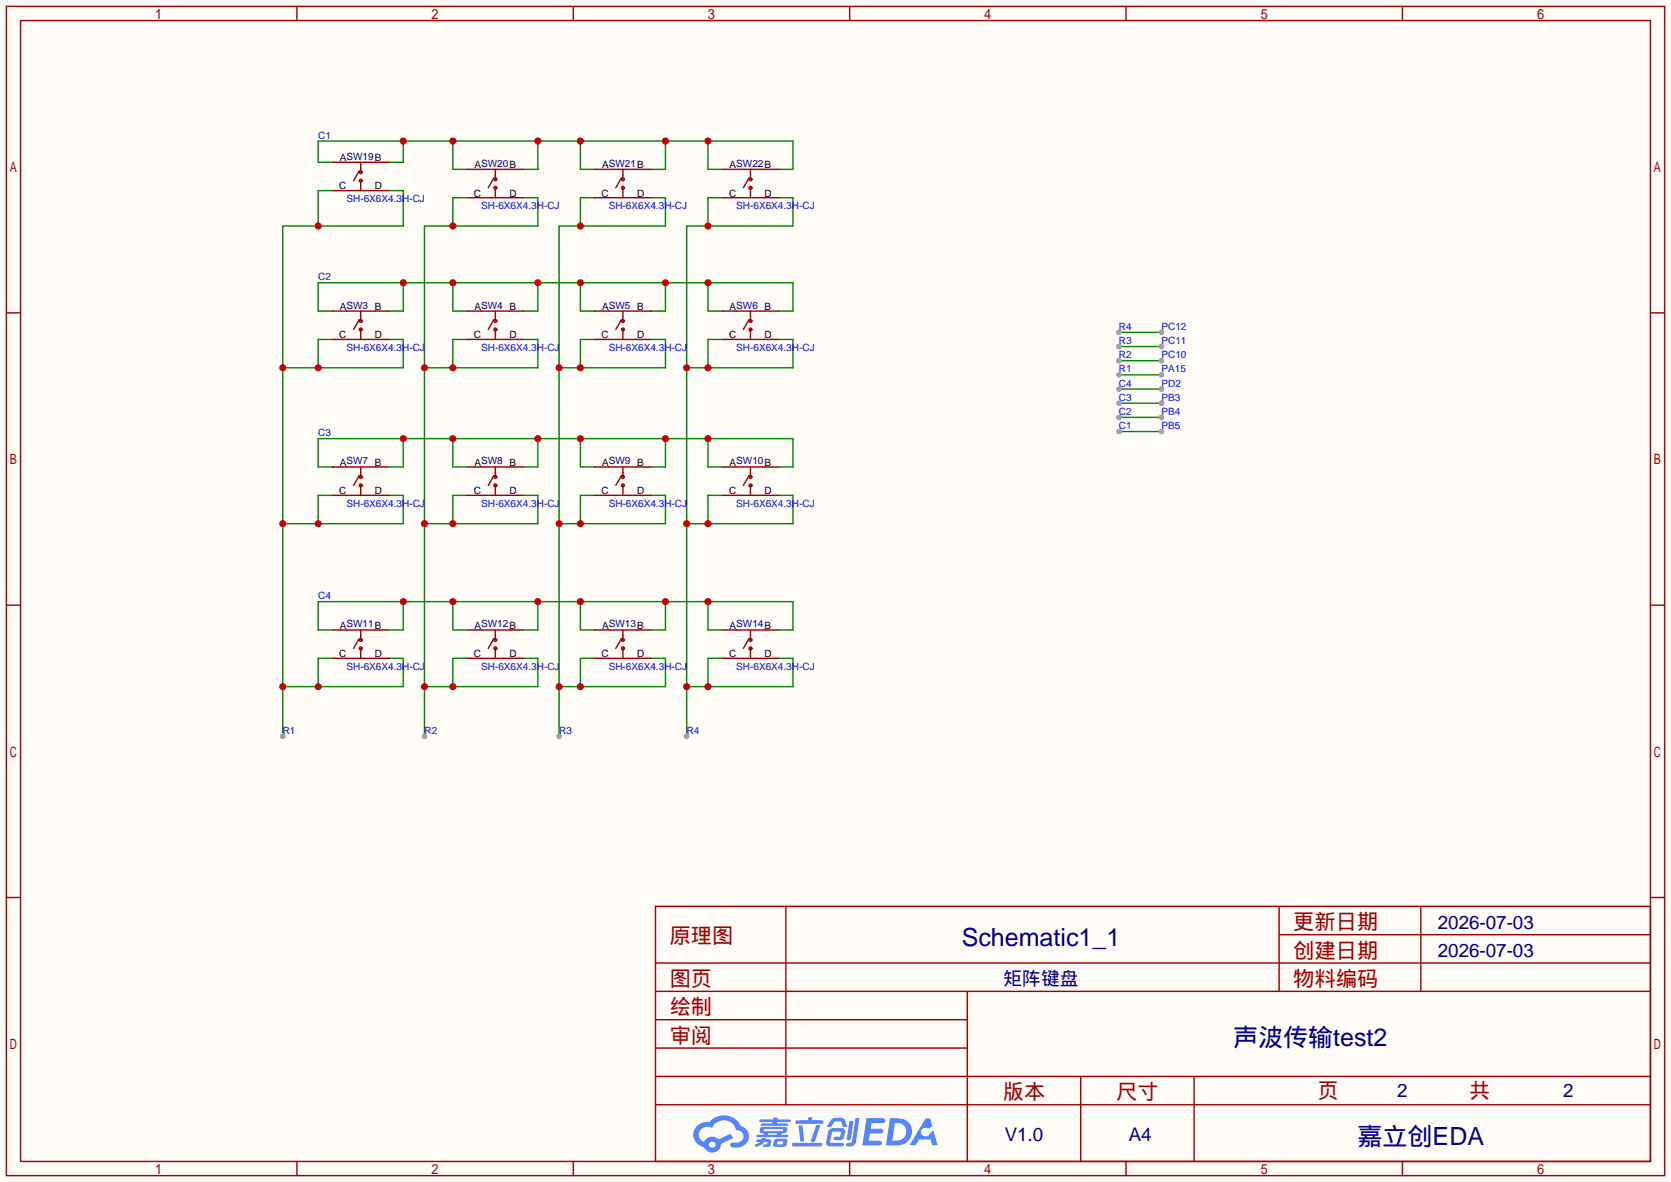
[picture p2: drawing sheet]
<svg xmlns="http://www.w3.org/2000/svg" width="299mm" height="212mm" viewBox="0 0 299 212" stroke-linecap="round" stroke-linejoin="round" font-family="sans-serif">
<path d="M0 0h299.5v211.8h-299.5z" fill="#fffcf7"/>
<g fill="none" stroke="#a10000" stroke-width=".25">
<path d="M1.1 1.1h297.2v209.6h-297.2zM3.7 3.7h292.1v204.5h-292.1zM53.2 1.1v2.6M102.7 1.1v2.6M152.3 1.1v2.6M201.8 1.1v2.6M251.3 1.1v2.6M1.1 56.1h2.6M295.8 56.1h2.5M1.1 108.5h2.6M295.8 108.5h2.5M1.1 160.8h2.6"/>
<path d="M117.5 162.4h178.3v45.8h-178.3zM117.5 177.7h178.3M117.5 172.6h178.3M140.8 162.4v35.6M173.4 177.7v30.5M229.2 162.4v15.3M229.2 167.5h66.6M254.6 162.4v15.3M295.8 160.8h2.5M117.5 182.8h55.9M117.5 198h178.3M117.5 192.9h178.3"/>
<path d="M117.5 187.8h55.9M193.7 192.9v15.3M214 192.9v15.3M53.2 208.2v2.5M102.7 208.2v2.5M152.3 208.2v2.5M201.8 208.2v2.5M251.3 208.2v2.5"/>
</g>
<g fill="#5487ff">
<path d="M155.3 200.4h2.1a.97 .97 0 0 1 1.3 .4 .53 .53 0 0 1-.7 .5h-1.8l-.2 1h1.9a.43 .43 0 0 1 .4 .5 .43 .43 0 0 1-.5 .3h-1.9l-.2 1.3h1.7a.45 .45 0 0 1 .6 .2 .45 .45 0 0 1-.2 .6l-3.2 .1z"/>
<path d="M165.9 200.5h.8l.4 1.4-.7 .4a.82 .82 0 0 0-1.2 .1 .82 .82 0 0 0 .1 1.1 .82 .82 0 0 0 1.2 0l.2-.5 .6-.3 .7 2.5h-.9l-.3-1h-2.1l-.6 1h-1.1z"/>
<path d="M152.2 200.9h.8l-.5 3.2a.36 .36 0 0 1-.4 .3 .36 .36 0 0 1-.3-.4z"/>
<path d="M153.3 200.4h.7l-.6 4.3a1.13 1.13 0 0 1-1.8 .6l.2-.4 .7-.1 .2-.2z"/>
<path d="M149 200.7l.6-.4h1a.77 .77 0 0 1 .9 .6l.3 .9-.2 .2h-.5l-.4-1h-.9a1.3 1.3 0 0 0-.8 .9l-.6 .1-.2-.2z"/>
<path d="M148.6 202.5l.5-.3h1.7a.66 .66 0 0 1 .6 .9l-.1 .4a.81 .81 0 0 1-.9 .9h-.7a.32 .32 0 0 1-.3-.4 .32 .32 0 0 1 .4-.3h.7l.3-.9-1.7 .1-.3 1.9h2.1a.32 .32 0 0 1 .4 .4 .32 .32 0 0 1-.4 .3l-2.3-.1-.5-.3v-.5z"/>
<path d="M142 204.8h5a.33 .33 0 0 1 .3 .4 .33 .33 0 0 1-.3 .3h-4.9l-.2-.2z"/>
<path d="M146.3 201.6h.7l-1 2.9a.36 .36 0 0 1-.4 .2 .36 .36 0 0 1-.3-.3z"/>
<path d="M143.1 201.7h.7l.3 2.6a.34 .34 0 0 1-.3 .3 .34 .34 0 0 1-.4-.2z"/>
<path d="M142.6 200.8h2.2l.1-.4 .1-.2h.6l-.1 .6h1.8a.32 .32 0 0 1 .3 .3 .32 .32 0 0 1-.4 .3h-4.5l-.1-.1z"/>
<path d="M135.6 204.2h.9l.1-.2 .7-.1-.1 .3h.9a.82 .82 0 0 1-.6 1.3h-.7v-.4l.7-.1v-.3h-.5l-.5 .4-1 .4-.2-.4 1-.4h-.8z"/>
<path d="M136.1 200.6h2.5v-.3h.8l-.1 .3h2.2l.2 .3-.2 .2h-2.3v.3h1.8l.2 .2-.2 .2h-4.5l-.2-.2 .1-.2h2l.1-.3h-2.3l-.1-.2z"/>
<path d="M159.5 200.4l-.7 4.9h1.6a2.47 2.47 0 0 0 2.9-1.7 2.47 2.47 0 0 0-1.4-3zM160.4 201.3a1.61 1.61 0 0 1 2 1.4 1.61 1.61 0 0 1-1.8 1.7h-.7z"/>
<path d="M136.3 202.2a.55 .55 0 0 0-.2 .7 .55 .55 0 0 0 .7 .2l.1 .3h-1.3v.4h5.5l.2-.2-.2-.2h-1.2l.2-.3a.7 .7 0 0 0 .8-.2 .7 .7 0 0 0 0-.9h-4.1zM136.9 202.4h3.3l.2 .1-.2 .2h-3.2l-.2-.1zM137.6 203.1h1.7l-.2 .3h-1.4z"/>
<path d="M138.8 204.3a1.05 1.05 0 0 0-.1 1.2 2.91 2.91 0 0 0 2.2-.2 .98 .98 0 0 0 0-1.2h-1.6zM139.4 204.6l.8-.1 .1 .1v.3l-.2 .2h-.8z"/>
<path d="M125 201.7a2.23 2.23 0 0 0-.7 2.3 2.23 2.23 0 0 0 1.8 1.6 1.58 1.58 0 0 0 1.8 .9 1.58 1.58 0 0 0 1.3-1.5l2.2-1-.5-.8-2.1 1a1.65 1.65 0 0 0-2.6 .5 1.45 1.45 0 0 1-.8-2 1.45 1.45 0 0 1 2-.7l.2 .1a2.3 2.3 0 0 1 2.3-1.3 2.3 2.3 0 0 1 2.1 1.7 1.12 1.12 0 0 1 1.2 1.1 1.12 1.12 0 0 1-1.1 1.2h-.7a.45 .45 0 0 0-.6 .3 .45 .45 0 0 0 .5 .6 2.26 2.26 0 0 0 2.9-2.5 2.04 2.04 0 0 0-1.5-1.4 3.3 3.3 0 0 0-5.5-.7l-1.2 .1zM127.1 205.2a.57 .57 0 0 1 1.1 0 .57 .57 0 0 1-1.1 0z"/>
</g>
<path d="M59.6 29.1h-2.6v-3.8h85.1v5.1h-2.5M72.3 25.3v3.8h-2.6M81.2 25.3v5.1h2.5M96.4 25.3v5.1h-2.5M104 25.3v5.1h2.6M119.3 25.3v5.1h-2.6M126.9 25.3v5.1h2.5" fill="none" stroke="#008700" stroke-width=".25"/>
<g fill="#c00">
<circle cx="72.3" cy="25.3" r=".63"/>
<circle cx="81.2" cy="25.3" r=".63"/>
<circle cx="96.4" cy="25.3" r=".63"/>
<circle cx="104" cy="25.3" r=".63"/>
<circle cx="119.3" cy="25.3" r=".63"/>
<circle cx="126.9" cy="25.3" r=".63"/>
</g>
<path d="M59.6 55.8h-2.6v-5.1h85.1v5.1h-2.5M72.3 50.7v5.1h-2.6M81.2 50.7v5.1h2.5M96.4 50.7v5.1h-2.5M104 50.7v5.1h2.6M119.3 50.7v5.1h-2.6M126.9 50.7v5.1h2.5" fill="none" stroke="#008700" stroke-width=".25"/>
<g fill="#c00">
<circle cx="126.9" cy="50.7" r=".63"/>
<circle cx="119.3" cy="50.7" r=".63"/>
<circle cx="104" cy="50.7" r=".63"/>
<circle cx="96.4" cy="50.7" r=".63"/>
<circle cx="81.2" cy="50.7" r=".63"/>
<circle cx="72.3" cy="50.7" r=".63"/>
</g>
<path d="M72.3 78.6v5.1h-2.6M81.2 78.6v5.1h2.5M96.4 78.6v5.1h-2.5M104 78.6v5.1h2.6M119.3 78.6v5.1h-2.6M126.9 78.6v5.1h2.5M59.6 83.7h-2.6v-5.1h85.1v5.1h-2.5" fill="none" stroke="#008700" stroke-width=".25"/>
<g fill="#c00">
<circle cx="126.9" cy="78.6" r=".63"/>
<circle cx="119.3" cy="78.6" r=".63"/>
<circle cx="104" cy="78.6" r=".63"/>
<circle cx="96.4" cy="78.6" r=".63"/>
<circle cx="81.2" cy="78.6" r=".63"/>
<circle cx="72.3" cy="78.6" r=".63"/>
</g>
<path d="M59.6 112.9h-2.6v-5.1h85.1v5.1h-2.5M72.3 107.8v5.1h-2.6M81.2 107.8v5.1h2.5M96.4 107.8v5.1h-2.5M104 107.8v5.1h2.6M119.3 107.8v5.1h-2.6M126.9 107.8v5.1h2.5" fill="none" stroke="#008700" stroke-width=".25"/>
<g fill="#c00">
<circle cx="126.9" cy="107.8" r=".63"/>
<circle cx="119.3" cy="107.8" r=".63"/>
<circle cx="104" cy="107.8" r=".63"/>
<circle cx="96.4" cy="107.8" r=".63"/>
<circle cx="81.2" cy="107.8" r=".63"/>
<circle cx="72.3" cy="107.8" r=".63"/>
</g>
<path d="M59.6 34.2h-2.6v6.3M69.7 34.2h2.6v6.3h-21.6v91.5M59.6 60.8h-2.6v5.1M69.7 60.8h2.6v5.1h-21.6M59.6 88.8h-2.6v5.1M69.7 88.8h2.6v5.1h-21.6M59.6 118h-2.6v5.1M69.7 118h2.6v5.1h-21.6" fill="none" stroke="#008700" stroke-width=".25"/>
<g fill="#c00">
<circle cx="50.7" cy="65.9" r=".63"/>
<circle cx="50.7" cy="93.9" r=".63"/>
<circle cx="50.7" cy="123.1" r=".63"/>
<circle cx="57" cy="123.1" r=".63"/>
<circle cx="57" cy="93.9" r=".63"/>
<circle cx="57" cy="65.9" r=".63"/>
<circle cx="57" cy="40.5" r=".63"/>
</g>
<circle cx="50.7" cy="132" r=".51" fill="#999"/>
<path d="M83.7 35.4h-2.5v5.1M93.9 35.4h2.5v5.1h-20.3v91.5M83.7 60.8h-2.5v5.1M93.9 60.8h2.5v5.1h-20.3M83.7 88.8h-2.5v5.1M93.9 88.8h2.5v5.1h-20.3M83.7 118h-2.5v5.1M93.9 118h2.5v5.1h-20.3" fill="none" stroke="#008700" stroke-width=".25"/>
<g fill="#c00">
<circle cx="76.1" cy="65.9" r=".63"/>
<circle cx="76.1" cy="93.9" r=".63"/>
<circle cx="76.1" cy="123.1" r=".63"/>
<circle cx="81.2" cy="123.1" r=".63"/>
<circle cx="81.2" cy="93.9" r=".63"/>
<circle cx="81.2" cy="65.9" r=".63"/>
<circle cx="81.2" cy="40.5" r=".63"/>
</g>
<circle cx="76.1" cy="132" r=".51" fill="#999"/>
<path d="M106.6 35.4h-2.6v5.1M116.7 35.4h2.6v5.1h-19.1v91.5M106.6 60.8h-2.6v5.1M116.7 60.8h2.6v5.1h-19.1M106.6 88.8h-2.6v5.1M116.7 88.8h2.6v5.1h-19.1M106.6 118h-2.6v5.1M116.7 118h2.6v5.1h-19.1" fill="none" stroke="#008700" stroke-width=".25"/>
<g fill="#c00">
<circle cx="104" cy="40.5" r=".63"/>
<circle cx="100.2" cy="65.9" r=".63"/>
<circle cx="100.2" cy="93.9" r=".63"/>
<circle cx="100.2" cy="123.1" r=".63"/>
<circle cx="104" cy="123.1" r=".63"/>
<circle cx="104" cy="93.9" r=".63"/>
<circle cx="104" cy="65.9" r=".63"/>
</g>
<circle cx="100.2" cy="132" r=".51" fill="#999"/>
<path d="M129.4 35.4h-2.5v5.1M139.6 35.4h2.5v5.1h-19v91.5M129.4 60.8h-2.5v5.1M139.6 60.8h2.5v5.1h-19M129.4 88.8h-2.5v5.1M139.6 88.8h2.5v5.1h-19M129.4 118h-2.5v5.1M139.6 118h2.5v5.1h-19" fill="none" stroke="#008700" stroke-width=".25"/>
<g fill="#c00">
<circle cx="123.1" cy="65.9" r=".63"/>
<circle cx="123.1" cy="93.9" r=".63"/>
<circle cx="123.1" cy="123.1" r=".63"/>
<circle cx="126.9" cy="123.1" r=".63"/>
<circle cx="126.9" cy="93.9" r=".63"/>
<circle cx="126.9" cy="65.9" r=".63"/>
<circle cx="126.9" cy="40.5" r=".63"/>
</g>
<circle cx="123.1" cy="132" r=".51" fill="#999"/>
<path d="M200.5 59.6h7.7" fill="none" stroke="#008700" stroke-width=".25"/>
<g fill="#999">
<circle cx="200.5" cy="59.6" r=".51"/>
<circle cx="208.2" cy="59.6" r=".51"/>
</g>
<path d="M200.5 62.1h7.7" fill="none" stroke="#008700" stroke-width=".25"/>
<g fill="#999">
<circle cx="200.5" cy="62.1" r=".51"/>
<circle cx="208.2" cy="62.1" r=".51"/>
</g>
<path d="M200.5 64.6h7.7" fill="none" stroke="#008700" stroke-width=".25"/>
<g fill="#999">
<circle cx="200.5" cy="64.6" r=".51"/>
<circle cx="208.2" cy="64.6" r=".51"/>
</g>
<path d="M200.5 67.2h7.7" fill="none" stroke="#008700" stroke-width=".25"/>
<g fill="#999">
<circle cx="200.5" cy="67.2" r=".51"/>
<circle cx="208.2" cy="67.2" r=".51"/>
</g>
<path d="M200.5 69.7h7.7" fill="none" stroke="#008700" stroke-width=".25"/>
<g fill="#999">
<circle cx="200.5" cy="69.7" r=".51"/>
<circle cx="208.2" cy="69.7" r=".51"/>
</g>
<path d="M200.5 72.3h7.7" fill="none" stroke="#008700" stroke-width=".25"/>
<g fill="#999">
<circle cx="200.5" cy="72.3" r=".51"/>
<circle cx="208.2" cy="72.3" r=".51"/>
</g>
<path d="M200.5 74.8h7.7" fill="none" stroke="#008700" stroke-width=".25"/>
<g fill="#999">
<circle cx="200.5" cy="74.8" r=".51"/>
<circle cx="208.2" cy="74.8" r=".51"/>
</g>
<path d="M200.5 77.3h7.7" fill="none" stroke="#008700" stroke-width=".25"/>
<g fill="#999">
<circle cx="200.5" cy="77.3" r=".51"/>
<circle cx="208.2" cy="77.3" r=".51"/>
</g>
<g fill="none" stroke="#a10000" stroke-width=".25">
<path d="M62.1 34.2h5.1M62.1 29.1h5.1M64.4 30.6l-1 1.8M64.6 29.1v1.8M64.6 32.4v1.8M86.2 35.4h5.1M86.2 30.4h5.1M88.5 31.9l-1 1.8M88.8 30.4v1.7M88.8 33.7v1.7M109.1 35.4h5.1M109.1 30.4h5.1"/>
<path d="M111.4 31.9l-1 1.8M111.6 30.4v1.7M111.6 33.7v1.7M132 35.4h5M132 30.4h5M134.2 31.9l-1 1.8M134.5 30.4v1.7M134.5 33.7v1.7M62.1 55.8h5.1M64.4 57.3l-1 1.8M64.6 55.8v1.7M64.6 59.1v1.7"/>
<path d="M86.2 55.8h5.1M88.5 57.3l-1 1.8M88.8 55.8v1.7M88.8 59.1v1.7M109.1 55.8h5.1M111.4 57.3l-1 1.8M111.6 55.8v1.7M111.6 59.1v1.7M132 55.8h5M134.2 57.3l-1 1.8M134.5 55.8v1.7M134.5 59.1v1.7"/>
<path d="M62.1 60.8h5.1M86.2 60.8h5.1M109.1 60.8h5.1M132 60.8h5M62.1 88.8h5.1M62.1 83.7h5.1M64.4 85.2l-1 1.8M64.6 83.7v1.8M64.6 87v1.8M86.2 88.8h5.1M86.2 83.7h5.1M88.5 85.2l-1 1.8"/>
<path d="M88.8 83.7v1.8M88.8 87v1.8M109.1 88.8h5.1M109.1 83.7h5.1M111.4 85.2l-1 1.8M111.6 83.7v1.8M111.6 87v1.8M132 88.8h5M132 83.7h5M134.2 85.2l-1 1.8M134.5 83.7v1.8M134.5 87v1.8"/>
<path d="M62.1 118h5.1M62.1 112.9h5.1M64.4 114.4l-1 1.8M64.6 112.9v1.8M64.6 116.2v1.8M86.2 118h5.1M86.2 112.9h5.1M88.5 114.4l-1 1.8M88.8 112.9v1.8M88.8 116.2v1.8M109.1 118h5.1M109.1 112.9h5.1"/>
<path d="M111.4 114.4l-1 1.8M111.6 112.9v1.8M111.6 116.2v1.8M132 118h5M132 112.9h5M134.2 114.4l-1 1.8M134.5 112.9v1.8M134.5 116.2v1.8"/>
<circle cx="64.6" cy="32.4" r=".25"/>
<circle cx="64.6" cy="30.9" r=".25"/>
<circle cx="88.8" cy="32.1" r=".25"/>
<circle cx="88.8" cy="33.7" r=".25"/>
<circle cx="111.6" cy="32.1" r=".25"/>
<circle cx="111.6" cy="33.7" r=".25"/>
<circle cx="134.5" cy="33.7" r=".25"/>
<circle cx="134.5" cy="32.1" r=".25"/>
<circle cx="64.6" cy="59.1" r=".25"/>
<circle cx="64.6" cy="57.5" r=".25"/>
<circle cx="88.8" cy="57.5" r=".25"/>
<circle cx="88.8" cy="59.1" r=".25"/>
<circle cx="111.6" cy="59.1" r=".25"/>
<circle cx="111.6" cy="57.5" r=".25"/>
<circle cx="134.5" cy="59.1" r=".25"/>
<circle cx="134.5" cy="57.5" r=".25"/>
<circle cx="64.6" cy="85.5" r=".25"/>
<circle cx="64.6" cy="87" r=".25"/>
<circle cx="88.8" cy="85.5" r=".25"/>
<circle cx="88.8" cy="87" r=".25"/>
<circle cx="111.6" cy="85.5" r=".25"/>
<circle cx="111.6" cy="87" r=".25"/>
<circle cx="134.5" cy="85.5" r=".25"/>
<circle cx="134.5" cy="87" r=".25"/>
<circle cx="64.6" cy="116.2" r=".25"/>
<circle cx="64.6" cy="114.7" r=".25"/>
<circle cx="88.8" cy="114.7" r=".25"/>
<circle cx="88.8" cy="116.2" r=".25"/>
<circle cx="111.6" cy="116.2" r=".25"/>
<circle cx="111.6" cy="114.7" r=".25"/>
<circle cx="134.5" cy="114.7" r=".25"/>
<circle cx="134.5" cy="116.2" r=".25"/>
</g>
<g fill="none" stroke="#870000" stroke-width=".25">
<path d="M59.6 34.2h2.5M59.6 29.1h2.5M67.2 34.2h2.5M67.2 29.1h2.5M83.7 35.4h2.5M83.7 30.4h2.5M91.3 35.4h2.6M91.3 30.4h2.6M106.6 35.4h2.5M106.6 30.4h2.5M114.2 35.4h2.5M114.2 30.4h2.5"/>
<path d="M129.4 35.4h2.6M129.4 30.4h2.6M137 35.4h2.6M137 30.4h2.6M59.6 55.8h2.5M67.2 55.8h2.5M83.7 55.8h2.5M91.3 55.8h2.6M106.6 55.8h2.5M114.2 55.8h2.5M129.4 55.8h2.6M137 55.8h2.6"/>
<path d="M59.6 60.8h2.5M67.2 60.8h2.5M83.7 60.8h2.5M91.3 60.8h2.6M106.6 60.8h2.5M114.2 60.8h2.5M129.4 60.8h2.6M137 60.8h2.6M59.6 88.8h2.5M59.6 83.7h2.5M67.2 88.8h2.5M67.2 83.7h2.5"/>
<path d="M83.7 88.8h2.5M83.7 83.7h2.5M91.3 88.8h2.6M91.3 83.7h2.6M106.6 88.8h2.5M106.6 83.7h2.5M114.2 88.8h2.5M114.2 83.7h2.5M129.4 88.8h2.6M129.4 83.7h2.6M137 88.8h2.6M137 83.7h2.6"/>
<path d="M59.6 118h2.5M59.6 112.9h2.5M67.2 118h2.5M67.2 112.9h2.5M83.7 118h2.5M83.7 112.9h2.5M91.3 118h2.6M91.3 112.9h2.6M106.6 118h2.5M106.6 112.9h2.5M114.2 118h2.5M114.2 112.9h2.5"/>
<path d="M129.4 118h2.6M129.4 112.9h2.6M137 118h2.6M137 112.9h2.6"/>
</g>
<g font-size="4.5" fill="#000080">
<text x="172.4" y="169.6">Schematic1_1</text>
<text x="221" y="187.4">声波传输test2</text>
<text x="243.3" y="205.2">嘉立创EDA</text>
</g>
<g font-size="3.8" fill="#a00000">
<text x="231.8" y="166.5">更新日期</text>
<text x="120" y="169.1">原理图</text>
<text x="231.8" y="171.6">创建日期</text>
<text x="120" y="176.7">图页</text>
<text x="231.8" y="176.7">物料编码</text>
<text x="120" y="181.8">绘制</text>
<text x="120" y="186.9">审阅</text>
<text x="179.7" y="197">版本</text>
<text x="200" y="197">尺寸</text>
<text x="236.1" y="196.8">页</text>
<text x="263.3" y="196.8">共</text>
</g>
<g font-size="3.4" fill="#000080">
<text x="257.7" y="166.4">2026-07-03</text>
<text x="257.7" y="171.5">2026-07-03</text>
<text x="179.8" y="176.6">矩阵键盘</text>
<text x="250.4" y="196.7">2</text>
<text x="280.1" y="196.7">2</text>
<text x="180.1" y="204.5">V1.0</text>
<text x="202.3" y="204.5">A4</text>
</g>
<g font-size="1.8" fill="#00f">
<text x="57" y="24.8">C1</text>
<text x="62.1" y="36.3">SH-6X6X4.3H-CJ</text>
<text x="86.2" y="37.5">SH-6X6X4.3H-CJ</text>
<text x="109.1" y="37.5">SH-6X6X4.3H-CJ</text>
<text x="132" y="37.5">SH-6X6X4.3H-CJ</text>
<text x="57" y="50.2">C2</text>
<text x="200.5" y="59.1">R4</text>
<text x="208.2" y="59.1">PC12</text>
<text x="62.1" y="62.9">SH-6X6X4.3H-CJ</text>
<text x="86.2" y="62.9">SH-6X6X4.3H-CJ</text>
<text x="109.1" y="62.9">SH-6X6X4.3H-CJ</text>
<text x="132" y="62.9">SH-6X6X4.3H-CJ</text>
<text x="200.5" y="61.7">R3</text>
<text x="200.5" y="64.2">R2</text>
<text x="208.2" y="61.7">PC11</text>
<text x="208.2" y="64.2">PC10</text>
<text x="200.5" y="66.7">R1</text>
<text x="200.5" y="69.3">C4</text>
<text x="200.5" y="71.8">C3</text>
<text x="208.2" y="66.7">PA15</text>
<text x="208.2" y="69.3">PD2</text>
<text x="208.2" y="71.8">PB3</text>
<text x="200.5" y="74.4">C2</text>
<text x="200.5" y="76.9">C1</text>
<text x="208.2" y="74.4">PB4</text>
<text x="208.2" y="76.9">PB5</text>
<text x="57" y="78.2">C3</text>
<text x="62.1" y="90.9">SH-6X6X4.3H-CJ</text>
<text x="86.2" y="90.9">SH-6X6X4.3H-CJ</text>
<text x="109.1" y="90.9">SH-6X6X4.3H-CJ</text>
<text x="132" y="90.9">SH-6X6X4.3H-CJ</text>
<text x="57" y="107.4">C4</text>
<text x="62.1" y="120.1">SH-6X6X4.3H-CJ</text>
<text x="86.2" y="120.1">SH-6X6X4.3H-CJ</text>
<text x="109.1" y="120.1">SH-6X6X4.3H-CJ</text>
<text x="132" y="120.1">SH-6X6X4.3H-CJ</text>
<text x="50.7" y="131.5">R1</text>
<text x="76.1" y="131.5">R2</text>
<text x="100.2" y="131.5">R3</text>
<text x="123.1" y="131.5">R4</text>
</g>
<g font-size="1.8">
<text x="60.9" y="28.9">ASW19B</text>
<text x="60.8" y="33.9">C</text>
<text x="67.2" y="33.9">D</text>
<text x="84.9" y="35.2">C</text>
<text x="85" y="30.1">ASW20B</text>
<text x="91.3" y="35.2">D</text>
<text x="107.8" y="35.2">C</text>
<text x="107.9" y="30.1">ASW21B</text>
<text x="114.2" y="35.2">D</text>
<text x="130.7" y="35.2">C</text>
<text x="130.8" y="30.1">ASW22B</text>
<text x="137" y="35.2">D</text>
<text x="60.9" y="55.5">ASW3 B</text>
<text x="85" y="55.5">ASW4 B</text>
<text x="107.9" y="55.5">ASW5 B</text>
<text x="130.8" y="55.5">ASW6 B</text>
<text x="60.8" y="60.6">C</text>
<text x="67.2" y="60.6">D</text>
<text x="84.9" y="60.6">C</text>
<text x="91.3" y="60.6">D</text>
<text x="107.8" y="60.6">C</text>
<text x="114.2" y="60.6">D</text>
<text x="130.7" y="60.6">C</text>
<text x="137" y="60.6">D</text>
<text x="60.9" y="83.5">ASW7 B</text>
<text x="85" y="83.5">ASW8 B</text>
<text x="107.9" y="83.5">ASW9 B</text>
<text x="130.8" y="83.5">ASW10B</text>
<text x="60.8" y="88.6">C</text>
<text x="67.2" y="88.6">D</text>
<text x="84.9" y="88.6">C</text>
<text x="91.3" y="88.6">D</text>
<text x="107.8" y="88.6">C</text>
<text x="114.2" y="88.6">D</text>
<text x="130.7" y="88.6">C</text>
<text x="137" y="88.6">D</text>
<text x="60.9" y="112.7">ASW11B</text>
<text x="85" y="112.7">ASW12B</text>
<text x="107.9" y="112.7">ASW13B</text>
<text x="130.8" y="112.7">ASW14B</text>
<text x="60.8" y="117.8">C</text>
<text x="67.2" y="117.8">D</text>
<text x="84.9" y="117.8">C</text>
<text x="91.3" y="117.8">D</text>
<text x="107.8" y="117.8">C</text>
<text x="114.2" y="117.8">D</text>
<text x="130.7" y="117.8">C</text>
<text x="137" y="117.8">D</text>
</g>
</svg>
